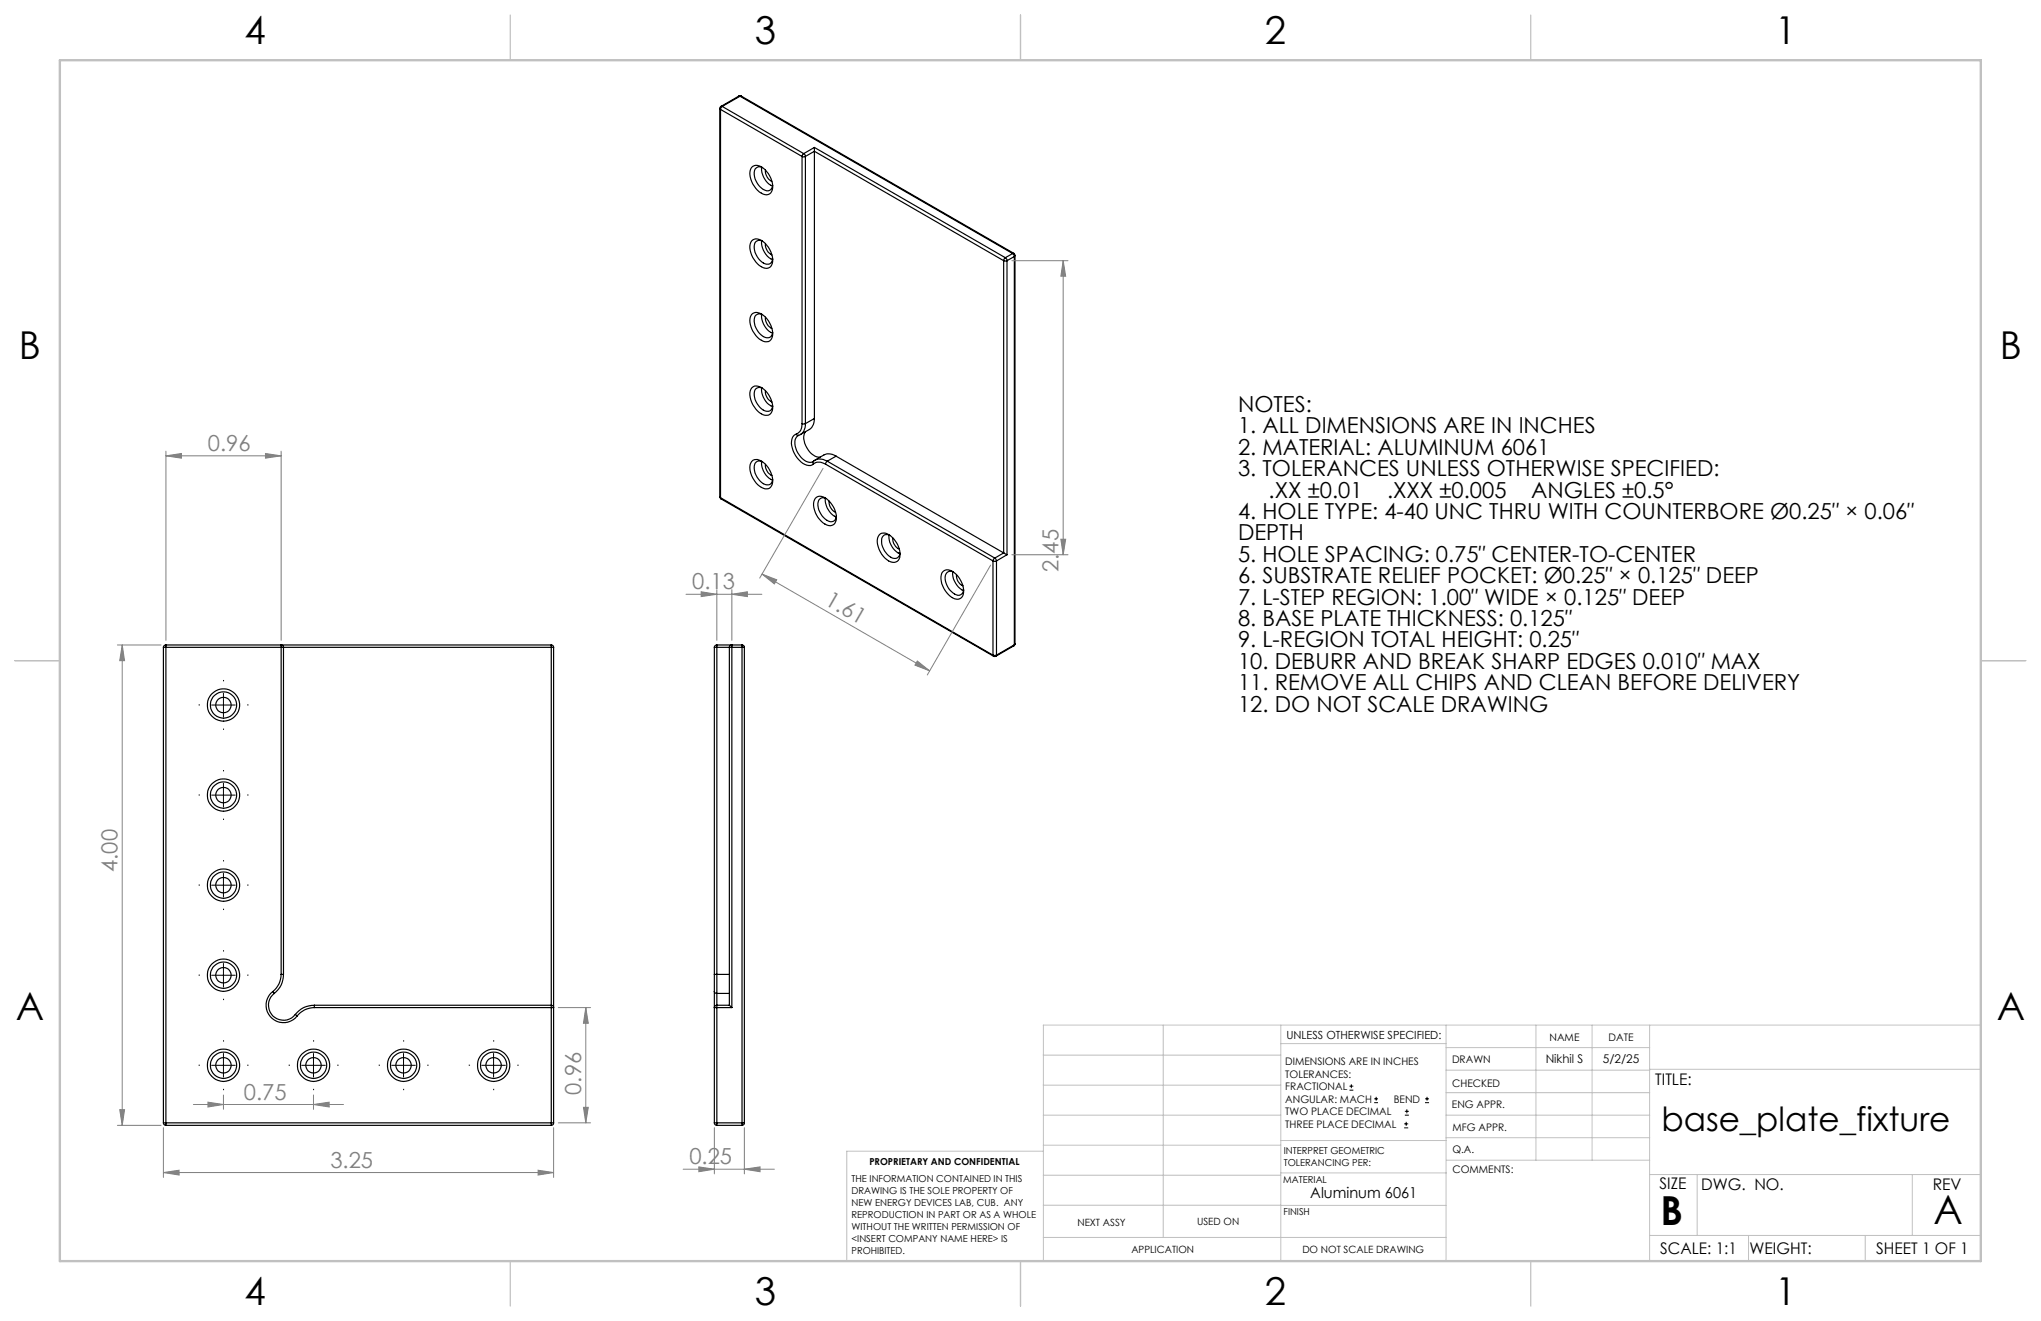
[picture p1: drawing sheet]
<svg xmlns="http://www.w3.org/2000/svg" width="432mm" height="279mm" viewBox="0 0 432 279" stroke-linecap="round" stroke-linejoin="round" font-family="sans-serif">
<g fill="none" stroke="#000" stroke-width=".25">
<path d="M152.3 22.9l.1 .2M152.3 22.9v82.2M152.4 23.1v82.2M152.4 23.1l17.3 10M152.5 22.5l-.2 .4M152.5 22.5h.3M152.8 22.5l-.4 .6M152.8 22.5l17.2 10M156.3 20.3h.5M156.3 20.3l.3 .1M156.3 20.3l-3.8 2.2M156.6 20.4l-3.8 2.1"/>
<path d="M156.6 20.4l57.6 33.2M156.8 20.3l-.2 .1M156.8 20.3l57.7 33.3M159 35.4a1.97 1.97 0 0 1 2.9 .5 4.7 4.7 0 0 1 1.4 4.6 1.37 1.37 0 0 1-2.2 .4 4.8 4.8 0 0 1-2.2-5.2zM161.1 35.4a4.1 4.1 0 0 0 2.3 4M161.3 35.5a1.19 1.19 0 0 0-1.4 .1 1.19 1.19 0 0 0-.3 1.3 3.7 3.7 0 0 0 3 3.5 1.2 1.2 0 0 0 .9-1.2M162 36a2.4 2.4 0 0 0 1.3 2.3M169.7 33.1l.3 .1 .4-.1M169.7 33.1v56.5M170 32.5l-.3 .6M170 32.5l.4 .6M170.4 33.1v56.5"/>
<path d="M172.3 31.2v.8M172.3 31.2l40.4 23.3M172.3 31.2l-2.3 1.3M172.3 32l40 23.1M172.3 32v56.5M172.3 32l-1.9 1.1M159 50.9a1.97 1.97 0 0 1 2.9 .5 4.7 4.7 0 0 1 1.4 4.6 1.37 1.37 0 0 1-2.2 .4 4.8 4.8 0 0 1-2.2-5.2zM161.1 50.9a4.1 4.1 0 0 0 2.3 4M161.3 51a1.22 1.22 0 0 0-1.4 .1 1.22 1.22 0 0 0-.3 1.4 3.9 3.9 0 0 0 2.6 3.4 1.1 1.1 0 0 0 1.3-1.1M162 51.5a2.4 2.4 0 0 0 1.3 2.4M212.3 55.1h.7M212.3 55.1v61.8"/>
<path d="M212.7 54.5l-.4 .6M212.7 54.5l.3 .4v.2M213 55.1v62.2M214.2 53.6l.4 .7M214.2 53.6l-1.5 .9M214.5 53.6l.2 .4M214.5 53.6h-.3M214.6 54.3l-1.6 .8M214.6 54.3v82.1M214.7 54l-.1 .3M214.7 54v82.2M159 66.5a1.97 1.97 0 0 1 2.9 .5 4.7 4.7 0 0 1 1.4 4.6 1.62 1.62 0 0 1-2.6 .1 4.8 4.8 0 0 1-1.8-4.9z"/>
<path d="M161.1 66.5a4 4 0 0 0 2.3 3.9M161.3 66.5a1.22 1.22 0 0 0-1.4 .2 1.22 1.22 0 0 0-.3 1.3 3.9 3.9 0 0 0 2.6 3.4 1.1 1.1 0 0 0 1.3-1.1M162 67.1a2.4 2.4 0 0 0 1.3 2.4M159 82.1a1.97 1.97 0 0 1 2.9 .4 4.7 4.7 0 0 1 1.4 4.6 1.62 1.62 0 0 1-2.6 .2 4.8 4.8 0 0 1-1.8-5zM159 97.6a1.9 1.9 0 0 1 2.9 .5 4.6 4.6 0 0 1 1.4 4.6 1.6 1.6 0 0 1-2.6 .1 4.8 4.8 0 0 1-1.8-4.9zM161.1 82.1a4 4 0 0 0 2.3 3.9M161.1 97.6a4.1 4.1 0 0 0 2.3 4M161.3 82.1a1.22 1.22 0 0 0-1.4 .1 1.22 1.22 0 0 0-.3 1.4 4 4 0 0 0 2.6 3.4 1.1 1.1 0 0 0 1.3-1.1M161.3 97.6a1.2 1.2 0 0 0-1.4 .2 1.2 1.2 0 0 0-.3 1.3 4 4 0 0 0 2.6 3.5 1.1 1.1 0 0 0 1.3-1.2M162 82.7a2.4 2.4 0 0 0 1.3 2.3M162 98.2a2.4 2.4 0 0 0 1.3 2.4M168.5 91.8a2.23 2.23 0 0 0-.9 3 4.9 4.9 0 0 0 3.5 3.7h.4l.6-.4"/>
<path d="M168.5 91.8l.1 .2 .3 .1M168.9 92.1a1.8 1.8 0 0 0-.7 2.3 4.3 4.3 0 0 0 3.1 3.4l.8-.3M169.3 91.9l-.4 .2M169.7 89.6a2.09 2.09 0 0 1-1.2 2.2M169.7 89.6h.7M170.4 89.6l-.1 .9-.3 .7-.6 .7M170.4 91.3a3.3 3.3 0 0 0 .6 3.9 2.86 2.86 0 0 0 2.5 1.5M172.1 98.1a2.23 2.23 0 0 1 2.6 .1M172.1 97.5v.6M172.3 88.5l-.2 1.3-.4 .6-2.4 1.5M172.3 88.5l-1.9 1.1M172.5 97.3l-.4 .2"/>
<path d="M172.5 97.3l.6-.2h.7l1.2 .4M174.7 98.2l35.4 20.4M175 97.5l-.3 .7M175 97.5l35.5 20.5M176.9 96.5l-.8-.4-1.2-.1-2.4 1.3M176.9 96.5l35.4 20.4M176.9 96.5l-1.9 1M152.3 105.1l.2 .4M152.3 105.1l.1 .2M152.4 105.3l.1 .2M152.4 105.3l57.7 33.3M152.5 105.5l57.7 33.3"/>
<path d="M172.5 105.4a1.95 1.95 0 0 1 2.8 .5 4.6 4.6 0 0 1 1.4 4.6 1.57 1.57 0 0 1-2.6 .1 4.8 4.8 0 0 1-1.8-4.9zM174.6 105.4a4.1 4.1 0 0 0 2.3 4M174.8 105.4a1.19 1.19 0 0 0-1.4 .2 1.19 1.19 0 0 0-.4 1.3 3.7 3.7 0 0 0 3 3.4 1.04 1.04 0 0 0 .9-1.1M175.4 106a2.37 2.37 0 0 0 1.4 2.3M186 113.2a1.67 1.67 0 0 1 2.4 .1 4.8 4.8 0 0 1 1.8 5 1.6 1.6 0 0 1-2.6 .1 4.8 4.8 0 0 1-1.8-4.9zM188.1 113.1a4.1 4.1 0 0 0 2.3 4M188.2 113.2a1.18 1.18 0 0 0-1.3 .1 1.18 1.18 0 0 0-.4 1.4 4 4 0 0 0 2.7 3.4 1.09 1.09 0 0 0 1.2-1.2M188.9 113.8a2.37 2.37 0 0 0 1.4 2.3M210.1 118.6l.4 .1 .3-.1M210.1 118.6v20M210.5 118l-.4 .6M210.5 118l.3 .6"/>
<path d="M210.8 118.6v20M212.3 116.9l.7 .4M212.3 116.9l-1.8 1.1M213 117.3l-2.2 1.3M34.6 136.9h.5M34.6 136.9v100.6M35.1 136.4a.49 .49 0 0 0-.5 .5M35.1 136.4v.5M35.1 136.9v100.6M35.1 136.9h24.4M35.1 136.4h81.5M59.5 136.9h.5"/>
<path d="M59.5 136.9v-.5l.4 .2 .1 .3M59.5 136.9v69.2M60 136.9h56.6M60 136.9v69.2M116.6 136.9h.5M116.6 136.4v.5M116.6 136.4l.3 .1 .2 .4M116.6 136.9v75.7M117.1 136.9v100.6M151.1 136.9h.6M151.1 136.9v69.2M151.7 136.4v.5"/>
<path d="M151.7 136.4a.49 .49 0 0 0-.6 .5M151.7 136.9h2.6M151.7 136.4h5.3M151.7 136.9v69.2M154.3 136.9a.39 .39 0 0 1 .5-.4v.4M154.3 136.9h.5M154.3 136.9v75.7M154.8 136.9h2.2M154.8 136.9v76.2M157 136.9h.5M157 136.4l.4 .2 .1 .3M157 136.4v.5"/>
<path d="M157 136.9v100.6M157.5 136.9v100.6M199.5 120.9a1.93 1.93 0 0 1 2.7 .5 4.3 4.3 0 0 1 1.3 4.9 1.91 1.91 0 0 1-2.8-.5 4.2 4.2 0 0 1-1.2-4.9zM201.5 120.9a4.3 4.3 0 0 0 2.4 4M201.7 121a1.21 1.21 0 0 0-1.4 .1 1.21 1.21 0 0 0-.3 1.3 3.7 3.7 0 0 0 3 3.5 1.2 1.2 0 0 0 .9-1.2M202.4 121.5a2.37 2.37 0 0 0 1.3 2.4M210.1 138.6h.7M210.1 138.6l.1 .2M210.2 138.8h.5M210.8 138.6l-.1 .2M214.5 136.6l-3.8 2.2M214.6 136.4l-.1 .2"/>
<path d="M214.6 136.4l-3.8 2.2M214.7 136.2l-.2 .4M214.7 136.2l-.1 .2M57.7 209.7a3.7 3.7 0 0 0-.3 5.5 3.7 3.7 0 0 0 5.5-.3M57.7 209.7l.3 .4M58 210.1a3.2 3.2 0 0 0-.3 4.8 3.2 3.2 0 0 0 4.8-.3M59.5 206.1a4.6 4.6 0 0 1-1.8 3.6M59.5 206.1h.5M60 206.1a4.9 4.9 0 0 1-2 4M62.5 214.6l.4 .3M66.5 213.1a4.6 4.6 0 0 0-3.6 1.8M66.5 212.6v.5"/>
<path d="M66.5 212.6a4.9 4.9 0 0 0-4 2M66.5 213.1h50.1M66.5 212.6h50.1M116.6 212.6l.3 .1 .2 .3-.5 .1M116.6 212.6v.5M116.6 213.1v24.4M151.1 213.1h.6M151.1 209.7l.2 .3 .4 .1M151.1 209.7v3.4M151.1 206.1h.6M151.1 206.1v3.6M151.1 213.1v24.4"/>
<path d="M151.7 212.6v.5M151.7 212.6a.49 .49 0 0 0-.6 .5M151.7 206.1v4M151.7 210.1v2.5M151.7 213.1h3.1M151.7 212.6h2.6M151.7 213.1v24.4M151.7 210.1h2.6M151.7 206.1h2.6M154.3 212.6l.5 .5M34.6 237.5h.5M34.6 237.5a.49 .49 0 0 0 .5 .5"/>
<path d="M35.1 237.5v.5M35.1 237.5h81.5M35.1 238h81.5M116.6 237.5v.5M116.6 237.5h.5M117.1 237.5a.49 .49 0 0 1-.5 .5M151.1 237.5h.6M151.1 237.5a.49 .49 0 0 0 .6 .5M151.7 237.5v.5M151.7 237.5h5.3M151.7 238h5.3M157 237.5v.5"/>
<path d="M157 237.5h.5M157.5 237.5a.49 .49 0 0 1-.5 .5"/>
<circle cx="47.3" cy="149.1" r="2.79"/>
<circle cx="47.3" cy="149.1" r="1.63"/>
<circle cx="47.3" cy="149.1" r="3.4"/>
<circle cx="47.3" cy="168.2" r="2.79"/>
<circle cx="47.3" cy="168.2" r="1.63"/>
<circle cx="47.3" cy="168.2" r="3.4"/>
<circle cx="47.3" cy="187.2" r="2.79"/>
<circle cx="47.3" cy="187.2" r="1.63"/>
<circle cx="47.3" cy="187.2" r="3.4"/>
<circle cx="47.3" cy="206.3" r="2.79"/>
<circle cx="47.3" cy="206.3" r="1.63"/>
<circle cx="47.3" cy="206.3" r="3.4"/>
<circle cx="47.3" cy="225.3" r="2.79"/>
<circle cx="47.3" cy="225.3" r="1.63"/>
<circle cx="47.3" cy="225.3" r="3.4"/>
<circle cx="66.3" cy="225.3" r="2.79"/>
<circle cx="66.3" cy="225.3" r="1.63"/>
<circle cx="66.3" cy="225.3" r="3.4"/>
<circle cx="85.4" cy="225.3" r="2.79"/>
<circle cx="85.4" cy="225.3" r="1.63"/>
<circle cx="85.4" cy="225.3" r="3.4"/>
<circle cx="104.4" cy="225.3" r="2.79"/>
<circle cx="104.4" cy="225.3" r="1.63"/>
<circle cx="104.4" cy="225.3" r="3.4"/>
</g>
<g fill="none" stroke="#000" stroke-width=".21">
<path d="M44.8 149.1h5M47.3 146.6v5M44.8 168.2h5M47.3 165.7v5M44.8 187.2h5M47.3 184.7v5M44.8 206.3h5M47.3 203.8v5M44.8 225.3h5M47.3 222.8v5M63.8 225.3h5M66.3 222.8v5"/>
<path d="M82.9 225.3h5M85.4 222.8v5M101.9 225.3h5M104.4 222.8v5M285.5 230.6h.8M285.5 229.7h.8M285.9 229.3v.9M290.7 233.2h.8M290.7 232.4h.8M291.1 232v.8M297.1 238.5h.8M297.1 237.7h.8"/>
<path d="M297.2 235.9h.9M297.2 235.1h.9M297.5 237.3v.8M297.6 234.6v.9M301.5 233.2h.8M301.5 232.4h.8M301.9 232v.8"/>
</g>
<g fill="none" stroke="#808080" stroke-width=".21">
<path d="M214.1 55.1h11.9M224.9 55.1l.6 3.3h-1.1zM224.9 55.1v62.2M35.1 96.4l3.3-.5v1zM35.1 95.4v40M35.1 96.4h24.4M56.2 95.9l3.3 .5-3.3 .5zM59.5 95.4v40M174.1 99.1l-13.4 23.2M209.6 119.5l-13.4 23.3M214.1 117.3h11.9M224.4 114.1h1.1l-.6 3.2z"/>
<path d="M24.8 136.4h9.3M25.9 136.4l.5 3.3h-1.1zM25.9 136.4v101.6M145.1 125.7h16.1M148.3 125.2l3.4 .5-3.4 .5zM151.7 124.7v10.7M154.8 125.7l3.3-.5v1zM154.8 124.7v10.7M161.2 121.4l3.1 1.2-.5 .9zM161.2 121.4l35.5 20.5M194.1 139.8l2.6 2.1-3.1-1.2zM118.1 213.1h6.9"/>
<path d="M123.9 213.1l.6 3.3h-1.1zM123.9 213.1v24.4M24.8 238h9.3M25.3 234.7h1.1l-.5 3.3zM34.6 238.5v10.5M40.9 233.6h31.8M44 233.1l3.3 .5-3.3 .5zM47.3 231.6v3M66.3 233.6l3.3-.5v1zM66.3 231.6v3M117.1 238.5v10.5M118.1 237.5h6.9"/>
<path d="M123.4 234.2h1.1l-.6 3.3zM151.1 238.5v9.8M157.5 238.5v9.8M34.6 248l3.3-.5v1zM34.6 248h82.5M113.8 247.5l3.3 .5-3.3 .5zM144.5 247.3h19.3M147.8 246.8l3.3 .5-3.3 .5zM157.5 247.3l3.3-.5v1z"/>
</g>
<g fill="none" stroke="#000" stroke-width=".21" stroke-dasharray="15.2 1.3 1.3 1.3" stroke-linecap="butt">
<path d="M42.3 149.1h-.3M47.3 144.1v-.3M47.3 154.1v.3M52.3 149.1h.3M42.3 168.1h-.3M47.3 163.1v-.2M47.3 173.1v.3M52.3 168.1h.3M42.3 187.2h-.3M47.3 182.2v-.3M47.3 192.2v.3M52.3 187.2h.3"/>
<path d="M42.3 206.2h-.3M47.3 201.2v-.2M47.3 211.2v.3M52.3 206.2h.3M42.3 225.3h-.3M47.3 220.3v-.3M47.3 230.3v.3M52.3 225.3h.3M61.3 225.3h-.2M66.3 220.3v-.3M66.3 230.3v.3M71.3 225.3h.3"/>
<path d="M80.4 225.3h-.3M85.4 220.3v-.3M85.4 230.3v.3M90.4 225.3h.3M99.4 225.3h-.2M104.4 220.3v-.3M104.4 230.3v.3M109.4 225.3h.3"/>
</g>
<g fill="none" stroke="#c0c0c0" stroke-width=".21">
<path d="M246.1 216.8v44.9M271 216.8v49.9M305.9 216.8v49.9M324.9 216.8v28.6M336.8 216.8v28.6M349 216.8v49.9M419.1 216.8h-198.4v49.9M220.7 235.9h50.3M220.7 229.5h50.3M220.7 223.2h50.3M271 220.7h34.9M305.9 231.1h43.1"/>
<path d="M305.9 226.3h43.1M305.9 221.6h43.1M305.9 235.9h43.1M349 226.2h70.1M220.7 254.9l85.2 .1M220.7 248.6h50.3M220.7 242.2h50.3M220.7 243.5h-41.6v23.2M271 248.1h35M271 241.2h35M305.9 240.6h43.1M306 245.4h43"/>
<path d="M349 248.4h70.1M359.1 248.4v12.9M404.6 248.4v12.9M220.7 261.7h85.2M349 261.3h70.1M369.9 261.3v5.4M394.6 261.3v5.4"/>
</g>
<path d="M107.9 3.2v9.5M215.9 3.2v9.5M323.8 3.2v9.5M3.1 139.7h9.6M419.1 139.7h9.5M107.9 266.7v9.6M215.9 266.7v9.6M323.8 266.7v9.6" fill="none" stroke="#c0c0c0" stroke-width=".25"/>
<path d="M12.7 12.7h406.4v254h-406.4z" fill="none" stroke="#c0c0c0" stroke-width=".5"/>
<g fill="#808080">
<path d="M194.1 139.8l2.6 2.1-3.1-1.2zM161.2 121.4l3.1 1.2-.5 .9z"/>
<path d="M154.8 125.7l3.3-.5v1zM148.3 125.2l3.4 .5-3.4 .5z"/>
<path d="M44 233.1l3.3 .5-3.3 .5zM66.3 233.6l3.3-.5v1zM35.1 96.4l3.3-.5v1zM56.2 95.9l3.3 .5-3.3 .5zM147.8 246.8l3.3 .5-3.3 .5zM157.5 247.3l3.3-.5v1z"/>
<path d="M34.6 248l3.3-.5v1zM113.8 247.5l3.3 .5-3.3 .5z"/>
<path d="M25.9 136.4l.5 3.3h-1.1zM25.3 234.7h1.1l-.5 3.3zM123.9 213.1l.6 3.3h-1.1zM123.4 234.2h1.1l-.6 3.3zM224.9 55.1l.6 3.3h-1.1zM224.4 114.1h1.1l-.6 3.2z"/>
</g>
<g font-size="8.5">
<text x="351.3" y="259">B</text>
<text x="409.1" y="258.9">A</text>
</g>
<g font-size="8.1">
<text x="51.7" y="9.3">4</text>
<text x="159.7" y="9.3">3</text>
<text x="267.6" y="9.3">2</text>
<text x="375.6" y="9.3">1</text>
<text x="4" y="76">B</text>
<text x="423.1" y="76">B</text>
<text x="3.3" y="215.7">A</text>
<text x="422.4" y="215.7">A</text>
<text x="51.7" y="276">4</text>
<text x="159.7" y="276">3</text>
<text x="267.6" y="276">2</text>
<text x="375.6" y="276">1</text>
</g>
<text font-size="7.1" x="351.5" y="239.1">base_plate_fixture</text>
<g font-size="4.7">
<text x="261.9" y="87.1">NOTES:</text>
<text x="261.9" y="91.7">1. ALL DIMENSIONS ARE IN INCHES</text>
<text x="261.9" y="96.2">2. MATERIAL: ALUMINUM 6061</text>
<text x="261.9" y="100.7">3. TOLERANCES UNLESS OTHERWISE SPECIFIED:</text>
<text x="268.4" y="105.2">.XX ±0.01</text>
<text x="293.4" y="105.2">.XXX ±0.005</text>
<text x="323.9" y="105.2">ANGLES ±0.5°</text>
<text x="261.9" y="109.8">4. HOLE TYPE: 4-40 UNC THRU WITH COUNTERBORE Ø0.25″ × 0.06″</text>
<text x="261.9" y="114.3">DEPTH</text>
<text x="261.9" y="118.8">5. HOLE SPACING: 0.75″ CENTER-TO-CENTER</text>
<text x="261.9" y="123.3">6. SUBSTRATE RELIEF POCKET: Ø0.25″ × 0.125″ DEEP</text>
<text x="261.9" y="127.9">7. L-STEP REGION: 1.00″ WIDE × 0.125″ DEEP</text>
<text x="261.9" y="132.4">8. BASE PLATE THICKNESS: 0.125″</text>
<text x="261.9" y="136.9">9. L-REGION TOTAL HEIGHT: 0.25″</text>
<text x="261.9" y="141.4">10. DEBURR AND BREAK SHARP EDGES 0.010″ MAX</text>
<text x="261.9" y="146">11. REMOVE ALL CHIPS AND CLEAN BEFORE DELIVERY</text>
<text x="261.9" y="150.5">12. DO NOT SCALE DRAWING</text>
</g>
<g font-size="4.7" fill="#808080">
<text x="44" y="95.4">0.96</text>
<text x="146.4" y="124.7">0.13</text>
<text x="223.9" y="121" transform="rotate(-90 223.9 121)">2.45</text>
<text x="174.3" y="127.8" transform="rotate(30 174.3 127.8)">1.61</text>
<text x="24.8" y="184.4" transform="rotate(-90 24.8 184.4)">4.00</text>
<text x="51.6" y="232.6">0.75</text>
<text x="123" y="231.5" transform="rotate(-90 123 231.5)">0.96</text>
<text x="69.9" y="247">3.25</text>
<text x="145.8" y="246.3">0.25</text>
</g>
<g font-size="3.4">
<text x="350.2" y="229.5">TITLE:</text>
<text x="351.1" y="251.6">SIZE</text>
<text x="359.9" y="251.6">DWG. NO.</text>
<text x="408.9" y="251.7">REV</text>
<text x="351.2" y="265.2">SCALE: 1:1</text>
<text x="370.1" y="265.3">WEIGHT:</text>
<text x="396.9" y="265.2">SHEET 1 OF 1</text>
</g>
<text font-size="3.2" x="277.2" y="253.3">Aluminum 6061</text>
<g font-size="2.5">
<text x="327" y="224.8">Nikhil S</text>
<text x="339.1" y="224.9">5/2/25</text>
</g>
<text font-size="2.4" x="272.2" y="219.7">UNLESS OTHERWISE SPECIFIED:</text>
<g font-size="2.2">
<text x="327.8" y="220.1">NAME</text>
<text x="340.3" y="220.2">DATE</text>
<text x="271.9" y="225.3">DIMENSIONS ARE IN INCHES</text>
<text x="271.9" y="227.9">TOLERANCES:</text>
<text x="307.2" y="224.9">DRAWN</text>
<text x="271.9" y="230.6">FRACTIONAL</text>
<text x="271.9" y="233.2">ANGULAR: MACH</text>
<text x="294.9" y="233.2">BEND</text>
<text x="307.3" y="229.8">CHECKED</text>
<text x="271.9" y="235.9">TWO PLACE DECIMAL</text>
<text x="271.9" y="238.5">THREE PLACE DECIMAL</text>
<text x="307.2" y="234.4">ENG APPR.</text>
<text x="307.3" y="239.2">MFG APPR.</text>
<text x="307.3" y="243.9">Q.A.</text>
<text x="307.3" y="248.1">COMMENTS:</text>
</g>
<g font-size="2.1">
<text x="227.9" y="259.2">NEXT ASSY</text>
<text x="253.3" y="259.2">USED ON</text>
<text x="239.3" y="265">APPLICATION</text>
<text x="275.5" y="265.1">DO NOT SCALE DRAWING</text>
</g>
<g font-size="2">
<text x="271.6" y="244.1">INTERPRET GEOMETRIC</text>
<text x="180.2" y="250">THE INFORMATION CONTAINED IN THIS</text>
<text x="183.9" y="246.4">PROPRIETARY AND CONFIDENTIAL</text>
<text x="271.5" y="250.2">MATERIAL</text>
<text x="271.6" y="246.6">TOLERANCING PER:</text>
<text x="180.2" y="252.5">DRAWING IS THE SOLE PROPERTY OF</text>
<text x="180.2" y="255.1">NEW ENERGY DEVICES LAB, CUB. ANY</text>
<text x="180.2" y="257.6">REPRODUCTION IN PART OR AS A WHOLE</text>
<text x="271.5" y="257">FINISH</text>
<text x="180.2" y="260.1">WITHOUT THE WRITTEN PERMISSION OF</text>
<text x="180.2" y="262.6">&lt;INSERT COMPANY NAME HERE&gt; IS</text>
<text x="180.2" y="265.2">PROHIBITED.</text>
</g>
</svg>
